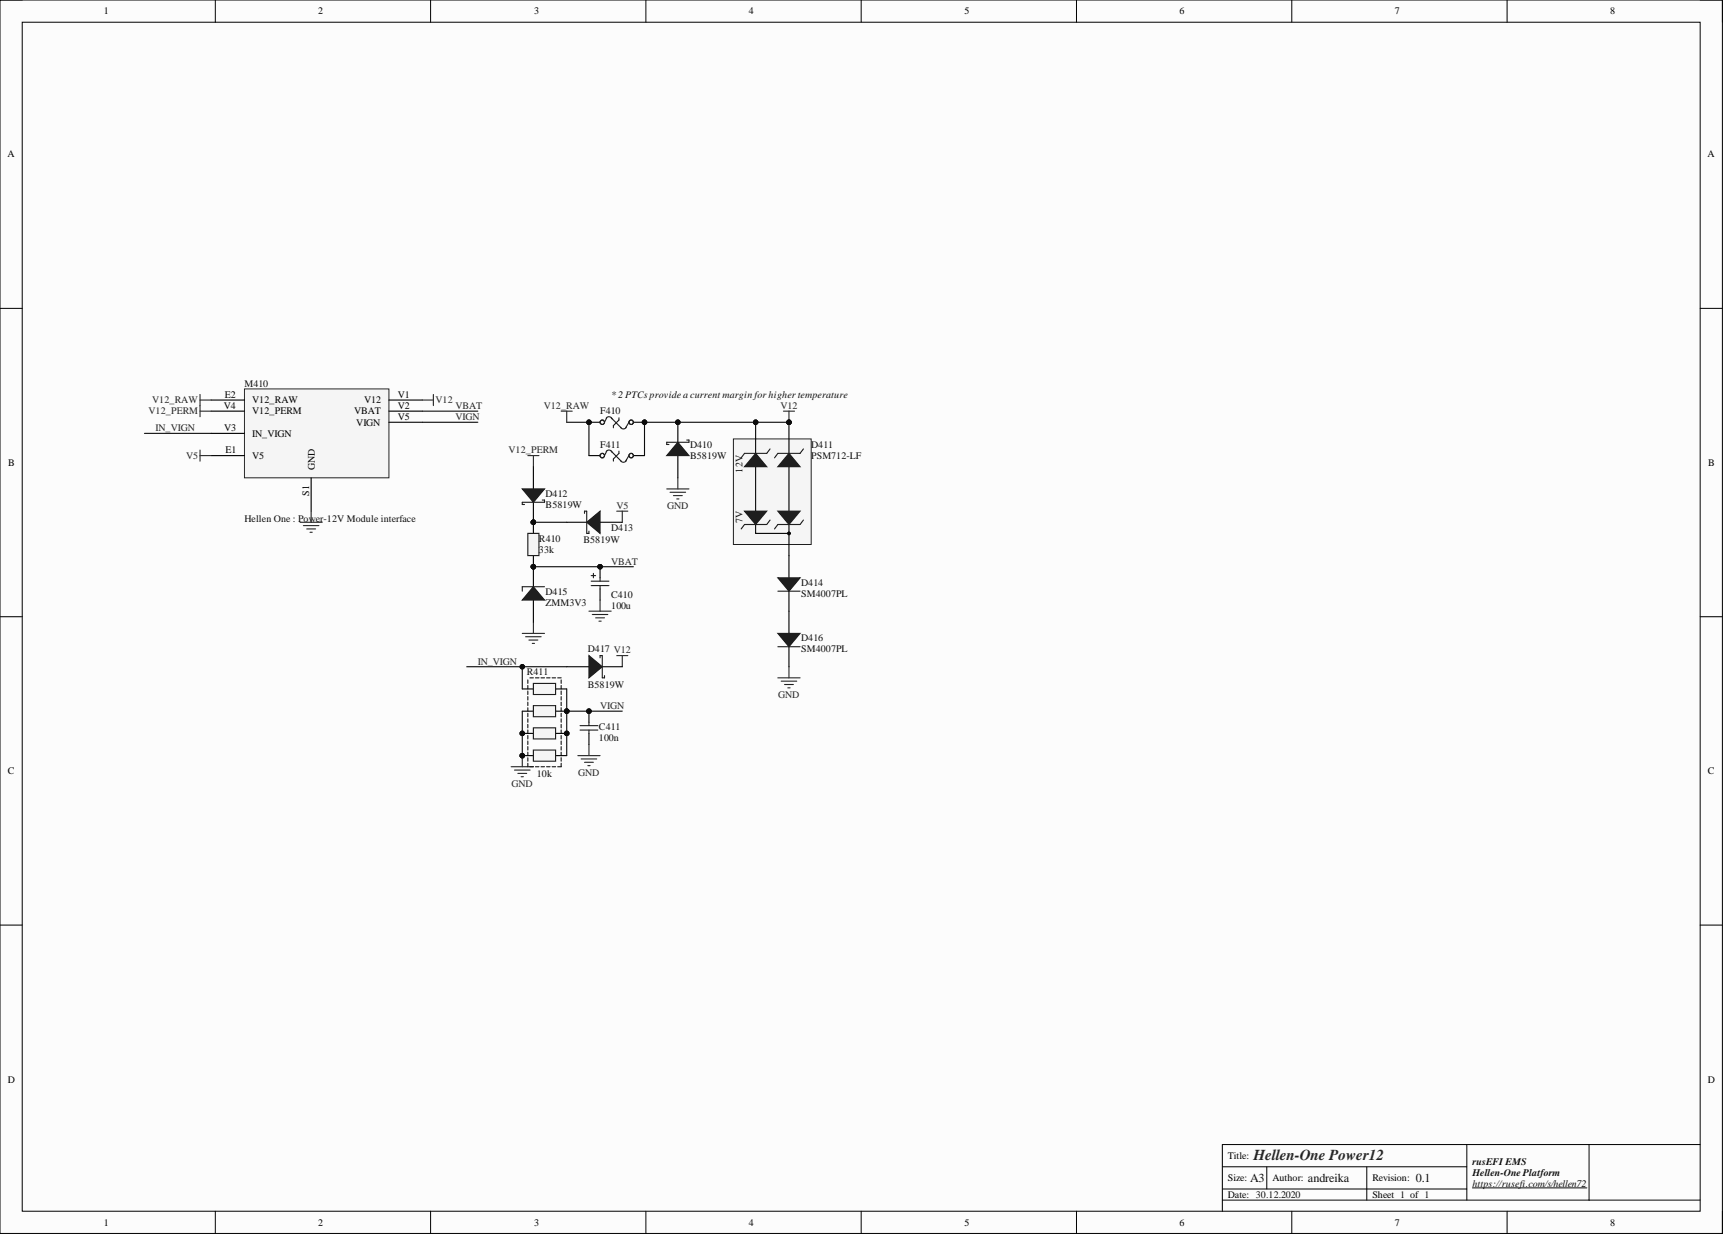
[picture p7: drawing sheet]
<svg xmlns="http://www.w3.org/2000/svg" width="393mm" height="282mm" viewBox="0 0 393 282" stroke-linecap="round" stroke-linejoin="round" font-family="sans-serif">
<path d="M0 0h393v281.5h-393z" fill-rule="evenodd" fill="#fcfcfc"/>
<path d="M0 0h393v281.5h-393z" fill="none" stroke="#000" stroke-width=".23"/>
<path d="M5.1 5.1h382.8v271.3h-382.8z" fill-rule="evenodd" fill="#fcfcfc"/>
<g fill="none" stroke="#000" stroke-width=".23">
<path d="M0 0h5.1M5.1 5.1h382.8v271.3h-382.8zM49.1 0v5.1M98.2 0v5.1M147.4 0v5.1M196.5 0v5.1M245.6 0v5.1M294.7 0v5.1M343.9 0v5.1M387.9 0h5.1v5.1M0 70.4h5.1M387.9 70.4h5.1"/>
<path d="M0 140.8h5.1M387.9 140.8h5.1M0 211.1h5.1M387.9 211.1h5.1M49.1 276.4v5.1M98.2 276.4v5.1M147.4 276.4v5.1M196.5 276.4v5.1M245.6 276.4v5.1M278.9 266.3h55.8M278.9 273.9h109M278.9 271.4h55.8"/>
<path d="M289 266.3v5.1M294.7 276.4v5.1M311.8 266.3v7.6M334.7 261.2v12.7M343.9 276.4v5.1M362.6 261.2v12.7M387.9 261.2h-109v15.2M393 276.4v5.1"/>
</g>
<path d="M335.9 271.1h26.2" fill="none" stroke="#0e0e0e" stroke-width=".23"/>
<path d="M140.7 149.6h2.5M142 149.6v2.6M116.6 175h5.1M117.4 175.8h3.5M118.1 176.5h2.1M118.9 177.3h.5M119.2 172.5v2.5" fill="none" stroke="#262626" stroke-width=".25"/>
<circle cx="119.2" cy="172.5" r=".51" fill="#0e0e0e"/>
<circle cx="119.2" cy="172.5" r=".51" fill="none" stroke="#0e0e0e" stroke-width=".23"/>
<g fill="none" stroke="#262626" stroke-width=".25">
<path d="M120.4 104h2.6M121.7 104v2.5M140.7 116.7h2.5M142 116.7v2.5M134.4 139.5h5M136.9 137v2.5M119.2 144.6h5M119.9 145.3h3.6M120.7 146.1h2M121.4 146.8h.6M121.7 142v2.6M135.1 140.3h3.6"/>
<path d="M135.9 141h2M136.7 141.8h.5"/>
</g>
<circle cx="136.9" cy="129.3" r=".51" fill="#0e0e0e"/>
<circle cx="136.9" cy="129.3" r=".51" fill="none" stroke="#0e0e0e" stroke-width=".23"/>
<path d="M136.9 129.3v2.6" fill="none" stroke="#000" stroke-width=".25"/>
<circle cx="136.9" cy="129.3" r=".51" fill="#0e0e0e"/>
<circle cx="136.9" cy="129.3" r=".51" fill="none" stroke="#0e0e0e" stroke-width=".23"/>
<path d="M136.9 134.4v2.6" fill="none" stroke="#000" stroke-width=".25"/>
<path d="M134.9 132.6h4M134.9 131.4h1M134.9 133.7h4M135.4 130.9v1M136.9 131.9v.7M136.9 133.7v.7" fill="none" stroke="#1c1c1c" stroke-width=".25"/>
<circle cx="119.2" cy="172.5" r=".51" fill="#0e0e0e"/>
<circle cx="119.2" cy="172.5" r=".51" fill="none" stroke="#0e0e0e" stroke-width=".23"/>
<circle cx="129.3" cy="167.4" r=".51" fill="#0e0e0e"/>
<circle cx="129.3" cy="167.4" r=".51" fill="none" stroke="#0e0e0e" stroke-width=".23"/>
<circle cx="119.2" cy="167.4" r=".51" fill="#0e0e0e"/>
<circle cx="119.2" cy="167.4" r=".51" fill="none" stroke="#0e0e0e" stroke-width=".23"/>
<circle cx="129.3" cy="162.3" r=".51" fill="#0e0e0e"/>
<circle cx="129.3" cy="162.3" r=".51" fill="none" stroke="#0e0e0e" stroke-width=".23"/>
<g fill="none" stroke="#151515" stroke-width=".25">
<path d="M120.4 155.2v.8M120.4 156.5v.7M120.4 157.7v.8M120.4 159v.8M128 155.2v.8M128 156.5v.7M128 157.7v.8M128 159v.8M120.4 160.3v.7M120.4 161.5v.8M120.4 162.8v.8M120.4 164.1v.8"/>
<path d="M120.4 165.3v.8M120.4 166.6v.8M120.4 167.9v.8M120.4 169.1v.8M120.4 170.4v.8M120.4 171.7v.8M120.4 172.9v.8M120.4 174.2v.8M128 160.3v.7M128 161.5v.8M128 162.8v.8M128 164.1v.8"/>
<path d="M128 165.3v.8M128 166.6v.8M128 167.9v.8M128 169.1v.8M128 170.4v.8M128 171.7v.8M128 172.9v.8M128 174.2v.8"/>
</g>
<path d="M119.2 172.5h2.5M126.8 172.5h2.5" fill="none" stroke="#000" stroke-width=".25"/>
<circle cx="119.2" cy="172.5" r=".51" fill="#0e0e0e"/>
<circle cx="119.2" cy="172.5" r=".51" fill="none" stroke="#0e0e0e" stroke-width=".23"/>
<path d="M121.7 171.2h5.1v2.5h-5.1z" fill-rule="evenodd" fill="#f5f5f5"/>
<path d="M121.7 171.2h5.1v2.5h-5.1z" fill="none" stroke="#1c1c1c" stroke-width=".25"/>
<path d="M126.8 167.4h2.5" fill="none" stroke="#000" stroke-width=".25"/>
<circle cx="129.3" cy="167.4" r=".51" fill="#0e0e0e"/>
<circle cx="129.3" cy="167.4" r=".51" fill="none" stroke="#0e0e0e" stroke-width=".23"/>
<path d="M119.2 167.4h2.5" fill="none" stroke="#000" stroke-width=".25"/>
<circle cx="119.2" cy="167.4" r=".51" fill="#0e0e0e"/>
<circle cx="119.2" cy="167.4" r=".51" fill="none" stroke="#0e0e0e" stroke-width=".23"/>
<path d="M121.7 166.1h5.1v2.6h-5.1z" fill-rule="evenodd" fill="#f5f5f5"/>
<path d="M121.7 166.1h5.1v2.6h-5.1z" fill="none" stroke="#1c1c1c" stroke-width=".25"/>
<path d="M126.8 162.3h2.5" fill="none" stroke="#000" stroke-width=".25"/>
<circle cx="129.3" cy="162.3" r=".51" fill="#0e0e0e"/>
<circle cx="129.3" cy="162.3" r=".51" fill="none" stroke="#0e0e0e" stroke-width=".23"/>
<path d="M119.2 162.3h2.5" fill="none" stroke="#000" stroke-width=".25"/>
<path d="M121.7 161h5.1v2.6h-5.1z" fill-rule="evenodd" fill="#f5f5f5"/>
<path d="M121.7 161h5.1v2.6h-5.1z" fill="none" stroke="#1c1c1c" stroke-width=".25"/>
<path d="M119.2 157.2h2.5M126.8 157.2h2.5" fill="none" stroke="#000" stroke-width=".25"/>
<path d="M121.7 156h5.1v2.5h-5.1z" fill-rule="evenodd" fill="#f5f5f5"/>
<path d="M121.7 156h5.1v2.5h-5.1z" fill="none" stroke="#1c1c1c" stroke-width=".25"/>
<path d="M120.9 154.7h.8M122.2 154.7h.8M123.4 154.7h.8M124.7 154.7h.8M126 154.7h.8M127.2 154.7h.8M120.9 175h.8M122.2 175h.8M123.4 175h.8M124.7 175h.8M126 175h.8M127.2 175h.8" fill="none" stroke="#151515" stroke-width=".25"/>
<circle cx="121.7" cy="119.2" r=".51" fill="#0e0e0e"/>
<circle cx="121.7" cy="119.2" r=".51" fill="none" stroke="#0e0e0e" stroke-width=".23"/>
<path d="M121.7 106.5v5.1M121.7 114.1v5.1" fill="none" stroke="#000" stroke-width=".25"/>
<circle cx="121.7" cy="119.2" r=".51" fill="#0e0e0e"/>
<circle cx="121.7" cy="119.2" r=".51" fill="none" stroke="#0e0e0e" stroke-width=".23"/>
<path d="M119.2 111.6h5l-2.5 3z" fill="#1c1c1c"/>
<path d="M119.2 111.6h5l-2.5 3zM123.7 114.1h.5v.5h-5v.5h.5" fill="none" stroke="#1c1c1c" stroke-width=".25"/>
<path d="M131.8 172.5h5.1M132.6 173.2h3.5M133.4 174h2M134.1 174.7h.5M134.4 169.9v2.6" fill="none" stroke="#262626" stroke-width=".25"/>
<path d="M129.3 119.2h5.1M136.9 119.2h5.1" fill="none" stroke="#000" stroke-width=".25"/>
<path d="M133.9 119.2l3-2.5v5z" fill="#1c1c1c"/>
<path d="M133.4 117.2v-.5h.5v5h.5v-.5M133.9 119.2l3-2.5v5z" fill="none" stroke="#1c1c1c" stroke-width=".25"/>
<circle cx="121.7" cy="129.3" r=".51" fill="#0e0e0e"/>
<circle cx="121.7" cy="129.3" r=".51" fill="none" stroke="#0e0e0e" stroke-width=".23"/>
<path d="M121.7 129.3v5.1M121.7 137v5" fill="none" stroke="#000" stroke-width=".25"/>
<circle cx="121.7" cy="129.3" r=".51" fill="#0e0e0e"/>
<circle cx="121.7" cy="129.3" r=".51" fill="none" stroke="#0e0e0e" stroke-width=".23"/>
<path d="M121.7 133.9l2.5 3.1h-5z" fill="#1c1c1c"/>
<path d="M121.7 133.9l2.5 3.1h-5zM124.2 133.9h-5v1" fill="none" stroke="#1c1c1c" stroke-width=".25"/>
<circle cx="134.4" cy="162.3" r=".51" fill="#0e0e0e"/>
<circle cx="134.4" cy="162.3" r=".51" fill="none" stroke="#0e0e0e" stroke-width=".23"/>
<path d="M134.4 162.3v2.6" fill="none" stroke="#000" stroke-width=".25"/>
<circle cx="134.4" cy="162.3" r=".51" fill="#0e0e0e"/>
<circle cx="134.4" cy="162.3" r=".51" fill="none" stroke="#0e0e0e" stroke-width=".23"/>
<path d="M134.4 167.4v2.5" fill="none" stroke="#000" stroke-width=".25"/>
<path d="M132.3 166.6h4.1M132.3 165.6h4.1M134.4 164.9v.7M134.4 166.6v.8" fill="none" stroke="#1c1c1c" stroke-width=".25"/>
<circle cx="121.7" cy="129.3" r=".51" fill="#0e0e0e"/>
<circle cx="121.7" cy="129.3" r=".51" fill="none" stroke="#0e0e0e" stroke-width=".23"/>
<circle cx="121.7" cy="119.2" r=".51" fill="#0e0e0e"/>
<circle cx="121.7" cy="119.2" r=".51" fill="none" stroke="#0e0e0e" stroke-width=".23"/>
<path d="M121.7 126.8v2.5" fill="none" stroke="#000" stroke-width=".25"/>
<circle cx="121.7" cy="129.3" r=".51" fill="#0e0e0e"/>
<circle cx="121.7" cy="129.3" r=".51" fill="none" stroke="#0e0e0e" stroke-width=".23"/>
<path d="M121.7 119.2v2.5" fill="none" stroke="#000" stroke-width=".25"/>
<circle cx="121.7" cy="119.2" r=".51" fill="#0e0e0e"/>
<circle cx="121.7" cy="119.2" r=".51" fill="none" stroke="#0e0e0e" stroke-width=".23"/>
<path d="M120.4 121.7h2.6v5.1h-2.6z" fill-rule="evenodd" fill="#f5f5f5"/>
<path d="M120.4 121.7h2.6v5.1h-2.6z" fill="none" stroke="#1c1c1c" stroke-width=".25"/>
<path d="M178.7 93.8h2.6M180 93.8v2.6" fill="none" stroke="#262626" stroke-width=".25"/>
<circle cx="180" cy="96.4" r=".51" fill="#0e0e0e"/>
<circle cx="180" cy="96.4" r=".51" fill="none" stroke="#0e0e0e" stroke-width=".23"/>
<circle cx="180" cy="96.4" r=".51" fill="#0e0e0e"/>
<circle cx="180" cy="96.4" r=".51" fill="none" stroke="#0e0e0e" stroke-width=".23"/>
<circle cx="172.4" cy="96.4" r=".51" fill="#0e0e0e"/>
<circle cx="172.4" cy="96.4" r=".51" fill="none" stroke="#0e0e0e" stroke-width=".23"/>
<path d="M167.3 100.2h17.8v24.1h-17.8z" fill-rule="evenodd" fill="#f5f5f5"/>
<path d="M167.3 100.2h17.8v24.1h-17.8z" fill="none" stroke="#262626" stroke-width=".23"/>
<path d="M180 96.4v7.6" fill="none" stroke="#000" stroke-width=".25"/>
<circle cx="180" cy="96.4" r=".51" fill="#0e0e0e"/>
<circle cx="180" cy="96.4" r=".51" fill="none" stroke="#0e0e0e" stroke-width=".23"/>
<path d="M183.3 102.5l-.8 1h-5l-.8 1M183.3 118.7l-.8 1h-5l-.8 1" fill="none" stroke="#1c1c1c" stroke-width=".25"/>
<path d="M172.4 96.4v7.6M180 119.2v7.6" fill="none" stroke="#000" stroke-width=".25"/>
<circle cx="172.4" cy="96.4" r=".51" fill="#0e0e0e"/>
<circle cx="172.4" cy="96.4" r=".51" fill="none" stroke="#0e0e0e" stroke-width=".23"/>
<path d="M175.7 102.5l-.8 1h-5l-.8 1M175.7 118.7l-.8 1h-5l-.8 1" fill="none" stroke="#1c1c1c" stroke-width=".25"/>
<g fill="none" stroke="#000" stroke-width=".25">
<path d="M172.4 106.5v10.2M172.4 119.2v2.5h7.6M180 106.5v10.2"/>
<circle cx="180" cy="121.7" r=".28"/>
</g>
<path d="M169.9 116.7h5l-2.5 3z" fill="#1c1c1c"/>
<path d="M169.9 116.7h5l-2.5 3z" fill="none" stroke="#1c1c1c" stroke-width=".25"/>
<path d="M177.5 116.7h5l-2.5 3z" fill="#1c1c1c"/>
<path d="M177.5 116.7h5l-2.5 3z" fill="none" stroke="#1c1c1c" stroke-width=".25"/>
<path d="M180 103.5l2.5 3h-5z" fill="#1c1c1c"/>
<path d="M180 103.5l2.5 3h-5z" fill="none" stroke="#1c1c1c" stroke-width=".25"/>
<path d="M172.4 103.5l2.5 3h-5z" fill="#1c1c1c"/>
<path d="M172.4 103.5l2.5 3h-5z" fill="none" stroke="#1c1c1c" stroke-width=".25"/>
<path d="M177.5 154.7h5M178.2 155.5h3.6M179 156.2h2M179.8 157h.5M180 152.2v2.5" fill="none" stroke="#262626" stroke-width=".25"/>
<circle cx="134.4" cy="96.4" r=".51" fill="#0e0e0e"/>
<circle cx="134.4" cy="96.4" r=".51" fill="none" stroke="#0e0e0e" stroke-width=".23"/>
<circle cx="147.1" cy="96.4" r=".51" fill="#0e0e0e"/>
<circle cx="147.1" cy="96.4" r=".51" fill="none" stroke="#0e0e0e" stroke-width=".23"/>
<path d="M134.4 96.4h2.5" fill="none" stroke="#000" stroke-width=".25"/>
<circle cx="134.4" cy="96.4" r=".51" fill="#0e0e0e"/>
<circle cx="134.4" cy="96.4" r=".51" fill="none" stroke="#0e0e0e" stroke-width=".23"/>
<path d="M144.5 96.4h2.6" fill="none" stroke="#000" stroke-width=".25"/>
<circle cx="147.1" cy="96.4" r=".51" fill="#0e0e0e"/>
<circle cx="147.1" cy="96.4" r=".51" fill="none" stroke="#0e0e0e" stroke-width=".23"/>
<g fill="none" stroke="#1c1c1c" stroke-width=".25">
<path d="M138.3 95.5l.2-.3a.76 .76 0 0 1 1.2 .4M138.4 95.4l-.5 1M139.4 95.4l2.3 2.2M141.2 95.4v.5l-1.2 1.2v.5M142.9 97.5l-.1 .1a.76 .76 0 0 1-1.2 0M143.5 96.4l-.8 1.2"/>
<circle cx="137.4" cy="96.4" r=".51"/>
<circle cx="144" cy="96.4" r=".51"/>
</g>
<path d="M128 93.8h2.6M129.3 93.8v2.6M152.1 111.6h5.1M152.9 112.4h3.5M153.6 113.1h2.1M154.4 113.9h.5M154.7 109.1v2.5" fill="none" stroke="#262626" stroke-width=".25"/>
<path d="M129.3 152.2h5.1M136.9 152.2h5.1" fill="none" stroke="#000" stroke-width=".25"/>
<path d="M134.4 149.6l3 2.6-3 2.5z" fill="#1c1c1c"/>
<path d="M134.4 149.6l3 2.6-3 2.5zM136.9 150.1v-.5h.5v5.1h.5v-.5" fill="none" stroke="#1c1c1c" stroke-width=".25"/>
<circle cx="154.7" cy="96.4" r=".51" fill="#0e0e0e"/>
<circle cx="154.7" cy="96.4" r=".51" fill="none" stroke="#0e0e0e" stroke-width=".23"/>
<path d="M154.7 96.4v5M154.7 104v5.1" fill="none" stroke="#000" stroke-width=".25"/>
<circle cx="154.7" cy="96.4" r=".51" fill="#0e0e0e"/>
<circle cx="154.7" cy="96.4" r=".51" fill="none" stroke="#0e0e0e" stroke-width=".23"/>
<path d="M154.7 100.9l2.5 3.1h-5.1z" fill="#1c1c1c"/>
<path d="M154.7 100.9l2.5 3.1h-5.1zM156.7 100.4h.5v.5h-5.1v.5h.5" fill="none" stroke="#1c1c1c" stroke-width=".25"/>
<path d="M180 126.8v5.1M180 134.4v5.1" fill="none" stroke="#000" stroke-width=".25"/>
<path d="M177.5 131.9h5l-2.5 3z" fill="#1c1c1c"/>
<path d="M177.5 131.9h5l-2.5 3zM177.5 134.9h5" fill="none" stroke="#1c1c1c" stroke-width=".25"/>
<path d="M180 139.5v5.1M180 147.1v5.1" fill="none" stroke="#000" stroke-width=".25"/>
<path d="M177.5 144.6h5l-2.5 3z" fill="#1c1c1c"/>
<g fill="none" stroke="#1c1c1c" stroke-width=".25">
<path d="M138.3 103.1l.2-.3a.76 .76 0 0 1 1.2 .4M138.4 103l-.5 1M139.4 103l2.3 2.3M141.2 103v.5l-1.2 1.2v.6M142.9 105.1l-.1 .1a.76 .76 0 0 1-1.2 0M143.5 104l-.8 1.3M177.5 144.6h5l-2.5 3zM177.5 147.6h5"/>
<circle cx="137.4" cy="104" r=".51"/>
<circle cx="144" cy="104" r=".51"/>
</g>
<path d="M134.4 104h2.5M144.5 104h2.6" fill="none" stroke="#000" stroke-width=".25"/>
<path d="M106.5 152.2h22.8" fill="none" stroke="#0e0e0e" stroke-width=".25"/>
<circle cx="119.2" cy="152.2" r=".51" fill="#0e0e0e"/>
<circle cx="119.2" cy="152.2" r=".51" fill="none" stroke="#0e0e0e" stroke-width=".23"/>
<path d="M121.7 129.3h22.8" fill="none" stroke="#0e0e0e" stroke-width=".25"/>
<circle cx="121.7" cy="129.3" r=".51" fill="#0e0e0e"/>
<circle cx="121.7" cy="129.3" r=".51" fill="none" stroke="#0e0e0e" stroke-width=".23"/>
<circle cx="136.9" cy="129.3" r=".51" fill="#0e0e0e"/>
<circle cx="136.9" cy="129.3" r=".51" fill="none" stroke="#0e0e0e" stroke-width=".23"/>
<path d="M121.7 119.2h7.6" fill="none" stroke="#0e0e0e" stroke-width=".25"/>
<circle cx="121.7" cy="119.2" r=".51" fill="#0e0e0e"/>
<circle cx="121.7" cy="119.2" r=".51" fill="none" stroke="#0e0e0e" stroke-width=".23"/>
<path d="M142 162.3h-12.7v10.2" fill="none" stroke="#0e0e0e" stroke-width=".25"/>
<circle cx="129.3" cy="167.4" r=".51" fill="#0e0e0e"/>
<circle cx="129.3" cy="167.4" r=".51" fill="none" stroke="#0e0e0e" stroke-width=".23"/>
<circle cx="129.3" cy="162.3" r=".51" fill="#0e0e0e"/>
<circle cx="129.3" cy="162.3" r=".51" fill="none" stroke="#0e0e0e" stroke-width=".23"/>
<circle cx="134.4" cy="162.3" r=".51" fill="#0e0e0e"/>
<circle cx="134.4" cy="162.3" r=".51" fill="none" stroke="#0e0e0e" stroke-width=".23"/>
<path d="M129.3 96.4h5.1v7.6" fill="none" stroke="#0e0e0e" stroke-width=".25"/>
<circle cx="134.4" cy="96.4" r=".51" fill="#0e0e0e"/>
<circle cx="134.4" cy="96.4" r=".51" fill="none" stroke="#0e0e0e" stroke-width=".23"/>
<path d="M180 96.4h-32.9v7.6" fill="none" stroke="#0e0e0e" stroke-width=".25"/>
<circle cx="147.1" cy="96.4" r=".51" fill="#0e0e0e"/>
<circle cx="147.1" cy="96.4" r=".51" fill="none" stroke="#0e0e0e" stroke-width=".23"/>
<circle cx="154.7" cy="96.4" r=".51" fill="#0e0e0e"/>
<circle cx="154.7" cy="96.4" r=".51" fill="none" stroke="#0e0e0e" stroke-width=".23"/>
<circle cx="172.4" cy="96.4" r=".51" fill="#0e0e0e"/>
<circle cx="172.4" cy="96.4" r=".51" fill="none" stroke="#0e0e0e" stroke-width=".23"/>
<circle cx="180" cy="96.4" r=".51" fill="#0e0e0e"/>
<circle cx="180" cy="96.4" r=".51" fill="none" stroke="#0e0e0e" stroke-width=".23"/>
<path d="M119.2 162.3v10.2" fill="none" stroke="#0e0e0e" stroke-width=".25"/>
<circle cx="119.2" cy="167.4" r=".51" fill="#0e0e0e"/>
<circle cx="119.2" cy="167.4" r=".51" fill="none" stroke="#0e0e0e" stroke-width=".23"/>
<circle cx="119.2" cy="172.5" r=".51" fill="#0e0e0e"/>
<circle cx="119.2" cy="172.5" r=".51" fill="none" stroke="#0e0e0e" stroke-width=".23"/>
<path d="M119.2 152.2v5" fill="none" stroke="#0e0e0e" stroke-width=".25"/>
<circle cx="119.2" cy="152.2" r=".51" fill="#0e0e0e"/>
<circle cx="119.2" cy="152.2" r=".51" fill="none" stroke="#0e0e0e" stroke-width=".23"/>
<path d="M129.3 157.2v5.1" fill="none" stroke="#0e0e0e" stroke-width=".25"/>
<circle cx="129.3" cy="162.3" r=".51" fill="#0e0e0e"/>
<circle cx="129.3" cy="162.3" r=".51" fill="none" stroke="#0e0e0e" stroke-width=".23"/>
<path d="M55.8 88.8h32.9v20.3h-32.9z" fill-rule="evenodd" fill="#f5f5f5"/>
<path d="M55.8 88.8h32.9v20.3h-32.9z" fill="none" stroke="#262626" stroke-width=".23"/>
<path d="M48.2 91.3h7.6M48.2 93.8h7.6M48.2 98.9h7.6M88.7 91.3h7.6M88.7 93.8h7.6M88.7 96.4h7.6M48.2 104h7.6M71 109.1v7.6" fill="none" stroke="#000" stroke-width=".25"/>
<path d="M45.6 90v5.1M45.6 91.3h2.6M45.6 93.8h2.6M96.3 91.3h2.6M98.9 90v2.6M45.6 102.7v2.6M45.6 104h2.6M68.5 119.2h5M69.2 120h3.6M71 116.7v2.5M70 120.7h2M70.7 121.5h.5" fill="none" stroke="#262626" stroke-width=".25"/>
<path d="M33 98.9h15.2M96.3 93.8h12.7M96.3 96.4h12.7" fill="none" stroke="#0e0e0e" stroke-width=".25"/>
<text font-size="3.5" fill="#262626" x="286" y="264.7">Hellen-One Power12</text>
<g font-size="2.8" fill="#0e0e0e">
<text x="285.2" y="269.8">A3</text>
<text x="298.4" y="269.8">andreika</text>
<text x="323" y="269.8">0.1</text>
</g>
<g font-size="2.3">
<text x="23.7" y="3.3">1</text>
<text x="72.6" y="3.3">2</text>
<text x="121.9" y="3.3">3</text>
<text x="170.9" y="3.3">4</text>
<text x="220.1" y="3.3">5</text>
<text x="269.1" y="3.3">6</text>
<text x="318.3" y="3.3">7</text>
<text x="367.4" y="3.3">8</text>
<text x="1.7" y="35.9">A</text>
<text x="389.6" y="35.9">A</text>
<text x="51" y="93.3">V4</text>
<text x="51.3" y="90.8">E2</text>
<text x="57.6" y="92.1">V12_RAW</text>
<text x="57.6" y="94.6">V12_PERM</text>
<text x="80.8" y="94.6">VBAT</text>
<text x="83.1" y="92.1">V12</text>
<text x="90.8" y="90.8">V1</text>
<text x="90.8" y="93.3">V2</text>
<text x="90.8" y="95.9">V5</text>
<text x="51.1" y="98.4">V3</text>
<text x="57.6" y="99.7">IN_VIGN</text>
<text x="81.3" y="97.1">VIGN</text>
<text x="1.9" y="106.4">B</text>
<text x="51.5" y="103.5">E1</text>
<text x="57.6" y="104.7">V5</text>
<text x="71.8" y="107.3" transform="rotate(-90 71.8 107.3)">GND</text>
<text x="389.8" y="106.4">B</text>
<text x="70.6" y="113.2" transform="rotate(-90 70.6 113.2)">S1</text>
<text x="1.8" y="176.7">C</text>
<text x="389.7" y="176.7">C</text>
<text x="1.8" y="247.1">D</text>
<text x="389.7" y="247.1">D</text>
<text x="280.2" y="264.5">Title:</text>
<text x="280.2" y="269.6">Size:</text>
<text x="290.3" y="269.6">Author:</text>
<text x="313.1" y="269.6">Revision:</text>
<text x="280.2" y="273.4">Date: 30.12.2020</text>
<text x="313.1" y="273.4">Sheet 1 of 1</text>
<text x="23.7" y="279.7">1</text>
<text x="72.6" y="279.7">2</text>
<text x="121.9" y="279.7">3</text>
<text x="170.9" y="279.7">4</text>
<text x="220.1" y="279.7">5</text>
<text x="269.1" y="279.7">6</text>
<text x="318.3" y="279.7">7</text>
<text x="367.4" y="279.7">8</text>
</g>
<g font-size="2.3" fill="#0e0e0e">
<text x="55.8" y="88.3">M410</text>
<text x="136.9" y="94.6">F410</text>
<text x="139.4" y="90.8">* 2 PTCs provide a current margin for higher temperature</text>
<text x="136.9" y="102.2">F411</text>
<text x="157.4" y="102.2">D410</text>
<text x="157.4" y="104.7">B5819W</text>
<text x="169.4" y="107.9" transform="rotate(-90 169.4 107.9)">12V</text>
<text x="185.1" y="102.2">D411</text>
<text x="185.1" y="104.7">PSM712-LF</text>
<text x="124.5" y="113.4">D412</text>
<text x="55.8" y="119.2">Hellen One : Power-12V Module interface</text>
<text x="124.5" y="115.9">B5819W</text>
<text x="169.4" y="119.5" transform="rotate(-90 169.4 119.5)">7V</text>
<text x="123" y="123.8">R410</text>
<text x="133.1" y="124">B5819W</text>
<text x="139.4" y="121.2">D413</text>
<text x="123" y="126.3">33k</text>
<text x="124.5" y="135.7">D415</text>
<text x="139.4" y="136.4">C410</text>
<text x="182.8" y="133.7">D414</text>
<text x="182.8" y="136.2">SM4007PL</text>
<text x="124.5" y="138.2">ZMM3V3</text>
<text x="139.4" y="139">100u</text>
<text x="134.1" y="148.9">D417 V12</text>
<text x="182.8" y="146.3">D416</text>
<text x="182.8" y="148.9">SM4007PL</text>
<text x="120.2" y="153.9">R411</text>
<text x="134.1" y="157">B5819W</text>
<text x="136.7" y="166.6">C411</text>
<text x="136.7" y="169.2">100n</text>
<text x="122.5" y="177.3">10k</text>
<text x="335.9" y="268.4">Hellen-One Platform</text>
<text x="335.9" y="265.9">rusEFI EMS</text>
<text x="335.9" y="270.9">https://rusefi.com/s/hellen72</text>
</g>
<g font-size="2.3" fill="#262626">
<text x="33.9" y="94.6">V12_PERM</text>
<text x="34.7" y="92.1">V12_RAW</text>
<text x="99.4" y="92.1">V12</text>
<text x="103.9" y="93.3">VBAT</text>
<text x="103.9" y="95.9">VIGN</text>
<text x="124.1" y="93.3">V12_RAW</text>
<text x="178.1" y="93.3">V12</text>
<text x="35.5" y="98.4">IN_VIGN</text>
<text x="42.5" y="104.7">V5</text>
<text x="116" y="103.5">V12_PERM</text>
<text x="140.6" y="116.2">V5</text>
<text x="152.2" y="116.2">GND</text>
<text x="139.4" y="128.8">VBAT</text>
<text x="109" y="151.7">IN_VIGN</text>
<text x="136.9" y="161.8">VIGN</text>
<text x="177.6" y="159.3">GND</text>
<text x="116.7" y="179.6">GND</text>
<text x="131.9" y="177">GND</text>
</g>
</svg>
